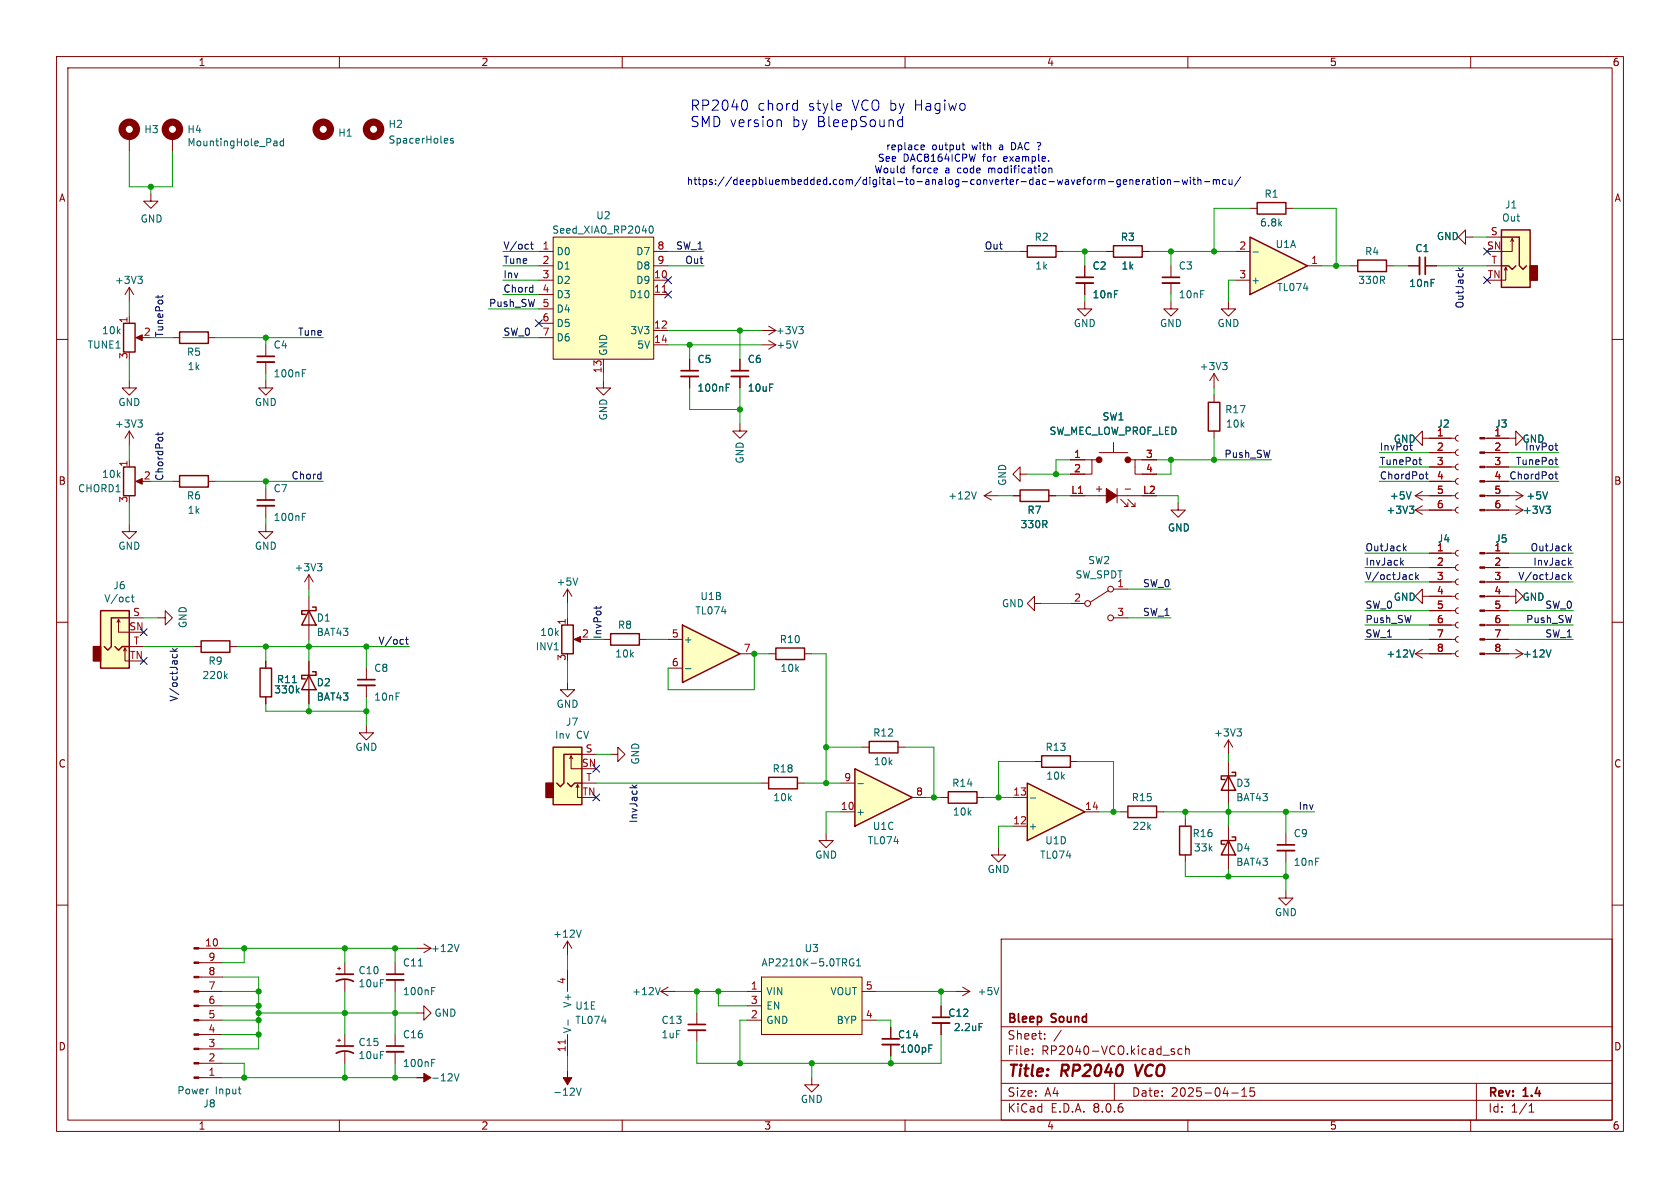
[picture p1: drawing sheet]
<svg xmlns="http://www.w3.org/2000/svg" width="297mm" height="210mm" viewBox="0 0 297 210" stroke-linecap="round" stroke-linejoin="round" font-family="sans-serif">
<g fill="none" stroke="#840000" stroke-width=".18">
<path d="M10 10h277v190h-277zM12 12h273v186h-273zM60 10v2M110 10v2M160 10v2M210 10v2M260 10v2M22.9 24.1v2.6M26.7 34.3v1.3h1.2l-1.2 1.2-1.3-1.2h1.3M10 60h2M238.8 47h1.2M245.1 47h1.3"/>
<path d="M285 60h2M252.7 77.5h4.6M257.8 79.5l-.3 .2-.2 .3 .2 .4 .3 .1M257.8 77l-.3 .1-.2 .4 .2 .3 .3 .2M262.5 77.5h4.2M174 87.6h2.5M174 87.6l1.3 .8M175.3 86.9l-1.3 .7M179.1 87.6h1.2M180.3 83.8v-1.2l-1.2 1.2 1.2 1.3v-1.3h1.3M185.4 87.6h1.3M252.7 90.2h4.6"/>
<path d="M252.7 87.6h4.6M252.7 85.1h4.6M252.7 82.6h4.6M252.7 80h4.6M257.8 89.7l-.3 .1-.2 .4 .2 .3 .3 .2M257.8 87.1l-.3 .2-.2 .3 .2 .4 .3 .1M257.8 84.6l-.3 .1-.2 .4 .2 .3 .3 .2M257.8 82l-.3 .2-.2 .4 .2 .3 .3 .2M262.5 90.2h4.2M262.5 87.6h4.2M262.5 85.1h4.2M262.5 82.6h4.2"/>
<path d="M262.5 80h4.2M10 110h2M64.8 118.1v2M266.7 105.4h1.3v1.3l1.2-1.3-1.2-1.3v1.3M285 110h2M64.8 121.2v2M10 160h2M285 160h2M100.3 166.4v2.5M100.3 171.5v3.8M100.3 166.4l-.7 1.2M100.3 166.4l.8 1.2"/>
<path d="M116.8 175.3l1.3 .7M116.8 175.3h2.6M118.1 174.5l-1.3 .8M123.2 179.1v2M177 166h108v32h-108zM60 198v2M100.3 182.9v3.8M110 198v2M123.2 182.1v2.1M160 198v2M177 194.5h108M177 191.5h108"/>
<path d="M177 187.5h108M177 181.5h108M182.5 186.3v.1M182.5 185.5v.1M184.7 183.6v.1M184.7 182.8v.1M187.6 182.1l-1.3 2M197 191.5v3M207.2 185.9l.4 .1 .1 .2-.2 .2h-.3M207.2 185.4l.4 .1M209 185.5l-.5-.1-.3 .3v.4l.2 .2h.6M209.6 185.5l.2-.1 .4 .1v.9"/>
<path d="M209.6 184.9v1.5M210 198v2M217.7 193.2h1.2M219.5 193.8h.9M219.5 192.7l.5-.4v1.5M221.7 192.3h-.7v.7l.2-.1h.5l.1 .3-.1 .5-.2 .1-.5-.1M260 198v2M261 191.5v6.5M270.3 196.6h.9M270.3 195.5l.4-.4v1.5"/>
</g>
<path d="M200.7 188.2l.4 2" fill="none" stroke="#840000" stroke-width=".4"/>
<g fill="#840000" stroke="#840000" stroke-width=".18">
<path d="M100.3 189.2v1.3h.8l-.8 1.3-.7-1.3h.7z"/>
<path d="M261.6 90h.9v.3h-.9z"/>
<path d="M261.6 87.5h.9v.3h-.9z"/>
<path d="M261.6 85h.9v.2h-.9z"/>
<path d="M261.6 82.4h.9v.3h-.9z"/>
<path d="M261.6 79.9h.9v.2h-.9z"/>
<path d="M261.6 77.3h.9v.3h-.9z"/>
</g>
<path d="M172.6 86.9l-.4 1.3M102.7 164.4l-.4 1.3M116.7 174.6l-.4 1.2M100.4 180.3v1M101.9 192.3l.4 1.3 .4-1.3" fill="none" stroke="#006464" stroke-width=".18"/>
<path d="M240 46h5.1v2h-5.1zM180.3 86.6h5.1v2h-5.1z" fill="none" stroke="#840000" stroke-width=".25"/>
<circle cx="22.9" cy="22.9" r="1.27" fill="none" stroke="#840000" stroke-width="1.3"/>
<path d="M63.2 121.2h3.1M121.7 182.1h3" fill="none" stroke="#840000" stroke-width=".33"/>
<path d="M63.2 120.1h3.1M121.7 181.1h3" fill="none" stroke="#840000" stroke-width=".3"/>
<path d="M99.9 183.8v.7" fill="none" stroke="#a90000" stroke-width=".18"/>
<path d="M120.6 110.5l10.2 5.1-10.2 5.1z" fill="#ffffc2"/>
<path d="M120.6 110.5l10.2 5.1-10.2 5.1z" fill="none" stroke="#840000" stroke-width=".25"/>
<path d="M47 61v2M47 64v2M118.1 113h2.5M118.1 118.1h2.5M130.8 115.6h2.5M107.9 133.4h1.3v-1.3l1.3 1.3-1.3 1.2v-1.2" fill="none" stroke="#840000" stroke-width=".18"/>
<path d="M53.5 66h.4M53.5 65.3h.6M121.2 118.2h.9" fill="none" stroke="#006464" stroke-width=".18"/>
<path d="M45.5 64h3" fill="none" stroke="#840000" stroke-width=".33"/>
<path d="M45.5 63h3" fill="none" stroke="#840000" stroke-width=".3"/>
<path d="M97.8 132.1h5.1v10.1h-5.1z" fill="#ffffc2"/>
<path d="M96.5 138.4h1.3v2.6h-1.3z" fill="#840000" stroke="#840000" stroke-width=".25"/>
<path d="M222.2 35.8h5.1v2h-5.1zM97.8 132.1h5.1v10.1h-5.1zM100.3 138.4l.7 .7 .6-.7h1.3M102.9 133.4h-3.2v5l-.6 .7-.7-.7" fill="none" stroke="#840000" stroke-width=".25"/>
<path d="M221 36.8h1.2M227.3 36.8h1.3M47 67.3v1.3h1.3l-1.3 1.3-1.3-1.3h1.3M208.3 88.9v1.3h1.2l-1.2 1.2-1.3-1.2h1.3M100.7 134.1l.3-.5v2.3h1.9M101 133.6l.2 .5M101.9 139.2l.2-.5v2.3h.8M102.1 138.7l.3 .5M102.9 133.4h2.5M102.9 138.4h2.5" fill="none" stroke="#840000" stroke-width=".18"/>
<path d="M134.6 172.7h17.8v10.2h-17.8z" fill="#ffffc2"/>
<path d="M132.1 175.3h2.5M132.1 177.8h2.5M134.6 172.7h17.8v10.2h-17.8zM152.4 175.3h2.5M132.1 180.3h2.5M152.4 180.3h2.5" fill="none" stroke="#840000" stroke-width=".18"/>
<path d="M150.9 169.6a.59 .59 0 0 0-.7 .5 .59 .59 0 0 0 .7 .6v-.5h-.2M151.4 170.8h.8M151.4 169.9l.4-.4v1.3" fill="none" stroke="#006464" stroke-width=".18"/>
<path d="M221 41.9l10.1 5.1-10.1 5.1z" fill="#ffffc2"/>
<path d="M31.7 58.7h5.1v2h-5.1zM221 41.9l10.1 5.1-10.1 5.1zM213.6 71.1h2v5.1h-2zM35.6 113.3h5v2h-5zM167.6 140h5.1v2h-5.1z" fill="none" stroke="#840000" stroke-width=".25"/>
<g fill="none" stroke="#840000" stroke-width=".18">
<path d="M30.5 24.1v2.6M30.5 59.7h1.2M36.8 59.7h1.3M218.4 44.5h2.6M218.4 49.5h2.6M231.1 47h2.6M196.8 78.2v1.8M214.6 69.9v1.2M214.6 76.2v1.3M251.5 77.5v-1.3l-1.3 1.3 1.3 1.2v-1.2h1.2M266.7 77.5h1.3v1.2l1.2-1.2-1.2-1.3v1.3M189.2 81.3h3.8v2.5h-3.8"/>
<path d="M189.2 87.6h12.7M193 81.3h1.3M194.3 80h5.1M197.5 86.4v2.5M198.1 88.3l1.3 1.2M198.9 86.5h1M199.4 88.9v.6h-.6M199.4 88.3l1.3 1.2M199.4 81.3h1.3M200.7 88.9v.6h-.7M204.5 81.3h-3.8v2.5h3.8M250.2 87.6h2.5"/>
<path d="M250.2 90.2h2.5M250.2 87.6l1.3 .8M250.2 90.2l1.3 .7M251.5 86.9l-1.3 .7M251.5 89.4l-1.3 .8M252.7 97.8h4.6M257.8 99.8l-.3 .2-.2 .3 .2 .4 .3 .1M257.8 97.3l-.3 .1-.2 .4 .2 .3 .3 .2M262.5 97.8h4.2M266.7 87.6h2.5M266.7 90.2h2.5M268 89.4l1.2 .8"/>
<path d="M268 86.9l1.2 .7M269.2 90.2l-1.2 .7M269.2 87.6l-1.2 .8M34.3 114.3h1.3M40.6 114.3h1.3M251.5 105.4v-1.3l-1.3 1.3 1.3 1.3v-1.3h5.8M252.7 115.6h4.6M252.7 113h4.6M252.7 110.5h4.6M252.7 108h4.6M252.7 102.9h4.6M252.7 100.3h4.6"/>
<path d="M257.8 115.1l-.3 .1-.2 .4 .2 .3 .3 .2M257.8 112.5l-.3 .2-.2 .3 .2 .4 .3 .1M257.8 110l-.3 .1-.2 .4 .2 .3 .3 .2M257.8 107.4l-.3 .2-.2 .4 .2 .3 .3 .2M257.8 104.9l-.3 .2-.2 .3 .2 .4 .3 .1M257.8 102.4l-.3 .1-.2 .4 .2 .3 .3 .2M262.5 115.6h4.2M262.5 113h4.2M262.5 110.5h4.2M262.5 108h4.2M262.5 105.4h4.2M262.5 102.9h4.2"/>
<path d="M262.5 100.3h4.2M64.8 128.3v1.2h1.2l-1.2 1.3-1.3-1.3h1.3M166.4 141h1.2M172.7 141h1.3M35.2 167.6h4.2M35.2 170.2h4.2M35.2 172.7h4.2M35.2 175.3h4.2M35.2 177.8h4.2M59.7 171.2h.5M59.9 170.9v.6M61 170.2v2"/>
<path d="M61 173.2v2.1M69.8 170.2v2M69.8 173.2v2.1M73.7 179.1h1.2v-1.3l1.3 1.3-1.3 1.2v-1.2M73.7 167.6h2.5M74.9 166.9l1.3 .7M76.2 167.6l-1.3 .8M35.2 180.3h4.2M35.2 182.9h4.2M35.2 185.4h4.2M35.2 188h4.2M35.2 190.5h4.2"/>
<path d="M59.7 183.9h.5M59.9 183.6v.6M61 182.9v2M61 185.9v2.1M69.8 182.9v2M69.8 185.9v2.1"/>
</g>
<g fill="none" stroke="#006464" stroke-width=".18">
<path d="M48.6 24.9l.3 .1 .1 .8M49 25.7l-.4 .1M49 25.2l-.4 .1M50.1 25l-.3-.1-.3 .3 .1 .5h.5M50.1 24.5v1.3M80.1 24.5h-.3l-.2 .1 .1 .2 .4 .1v.3h-.5M221.5 44.5h1M249.2 89.5h.7l-.4 .5M249.5 86.9l-.5 1.3M249.7 90l.2 .2v.3l-.2 .2M273.3 89.5h.8l-.4 .5M273.6 86.9l-.4 1.3"/>
<path d="M273.8 90l.3 .2v.3l-.3 .2M39.8 119.5l.4 .5M40.2 119.1l-.5 .5M74 170.8h.7M76.3 175.2h.4M76.3 174.6h.6M81.2 166.9l-.5 1.3M42.1 192.5h.5M42.5 193.4h.1M76.3 187.9h.4M76.3 187.3h.6M80.3 189.8l.4 1.3 .5-1.3"/>
</g>
<g fill="none" stroke="#840000" stroke-width="1.3">
<circle cx="30.5" cy="22.9" r="1.27"/>
<circle cx="57.1" cy="22.9" r="1.27"/>
<circle cx="66" cy="22.9" r="1.27"/>
</g>
<g fill="#840000" stroke="#840000" stroke-width=".18">
<path d="M195.6 86.4l1.9 1.2-1.9 1.3z"/>
<path d="M34.3 167.5h.9v.3h-.9z"/>
<path d="M34.3 170.1h.9v.2h-.9z"/>
<path d="M34.3 172.6h.9v.2h-.9z"/>
<path d="M34.3 175.1h.9v.3h-.9z"/>
<path d="M34.3 177.7h.9v.2h-.9z"/>
<path d="M34.3 180.2h.9v.3h-.9z"/>
<path d="M34.3 182.8h.9v.2h-.9z"/>
<path d="M34.3 185.3h.9v.2h-.9z"/>
<path d="M34.3 187.8h.9v.3h-.9z"/>
<path d="M34.3 190.4h.9v.2h-.9z"/>
<path d="M261.6 115.4h.9v.3h-.9z"/>
<path d="M261.6 112.9h.9v.3h-.9z"/>
<path d="M261.6 110.4h.9v.2h-.9z"/>
<path d="M261.6 107.8h.9v.3h-.9z"/>
<path d="M261.6 105.3h.9v.2h-.9z"/>
<path d="M261.6 102.7h.9v.3h-.9z"/>
<path d="M261.6 100.2h.9v.3h-.9z"/>
<path d="M261.6 97.7h.9v.2h-.9z"/>
<path d="M73.7 190.5h1.2v-.8l1.3 .8-1.3 .8v-.8z"/>
<circle cx="194.3" cy="81.3" r=".51"/>
<circle cx="199.4" cy="81.3" r=".51"/>
</g>
<path d="M59.4 173.5a3.2 3.2 0 0 1 3.1 0M59.4 172.2h3.1M68.3 172.2h3.1M59.4 186.2a3.2 3.2 0 0 1 3.1 0M59.4 184.9h3.1M68.3 184.9h3.1" fill="none" stroke="#840000" stroke-width=".3"/>
<path d="M68.3 173.2h3.1M68.3 185.9h3.1" fill="none" stroke="#840000" stroke-width=".33"/>
<path d="M265.4 40.6h5.1v10.2h-5.1z" fill="#ffffc2"/>
<path d="M270.5 47h1.3v2.5h-1.3z" fill="#840000" stroke="#840000" stroke-width=".25"/>
<path d="M21.8 57.2h2.1v5h-2.1zM265.4 40.6h5.1v10.2h-5.1zM265.4 47h1.3l.6 .6 .7-.6M265.4 41.9h3.2v5.1l.6 .6 .7-.6M99.3 110.5h2v5.1h-2zM107.9 112h5.1v2h-5.1zM137.2 114.6h5v2h-5zM199.4 142.5h5.1v2h-5.1z" fill="none" stroke="#840000" stroke-width=".25"/>
<g fill="none" stroke="#840000" stroke-width=".18">
<path d="M22.9 50.8v2.5M22.9 55.9v1.3M22.9 50.8l-.8 1.3M22.9 50.8l.7 1.3M24.4 59.7h1M191.8 47v2M191.8 50v2.1M248.9 47h2.1M252 47h2M259.1 41.9v1.3l-1.3-1.3 1.3-1.3v1.3h1.2M262.9 41.9h2.5M262.9 47h2.5"/>
<path d="M266.2 47.2l-.3 .6M266.4 47.8l-.2-.6v2.3h-.8M267.3 42.2l-.2 .5M267.6 42.7l-.3-.5v2.3h-1.9M22.9 67.3v1.3h1.2l-1.2 1.3-1.3-1.3h1.3M27.9 109.2h1.3v-1.2l1.3 1.2-1.3 1.3v-1.3M100.3 104.1l-.7 1.3M100.3 104.1v2.6M100.3 109.2v1.3M100.3 104.1l.8 1.3M101.9 113h1M106.7 113h1.2"/>
<path d="M113 113h1.3M135.9 115.6h1.3M142.2 115.6h1.3M100.3 120.7v1.2h1.3l-1.3 1.3-1.2-1.3h1.2M198.1 143.5h1.3M204.5 143.5h1.2M227.3 157.5v1.3h1.3l-1.3 1.2-1.2-1.2h1.2"/>
</g>
<path d="M190.2 50h3.1M251 45.5v3" fill="none" stroke="#840000" stroke-width=".33"/>
<path d="M190.2 49h3.1M252 45.5v3" fill="none" stroke="#840000" stroke-width=".3"/>
<path d="M24.4 48.8h.8l-.5 .5M24.9 49.3l.3 .3v.3l-.3 .2M102.1 102.2l-.4 1.2" fill="none" stroke="#006464" stroke-width=".18"/>
<g fill="#840000" stroke="#840000" stroke-width=".18">
<path d="M101.5 113l1.1-.5v1z"/>
<path d="M24 59.7l1.1-.5v1z"/>
</g>
<path d="M17.8 108h5.1v10.1h-5.1z" fill="#ffffc2"/>
<path d="M16.5 114.3h1.3v2.5h-1.3z" fill="#840000" stroke="#840000" stroke-width=".25"/>
<path d="M181.6 43.4h5.1v2.1h-5.1zM196.8 43.4h5.1v2.1h-5.1zM17.8 108h5.1v10.1h-5.1zM20.3 114.3l.7 .6 .6-.6h1.3M22.9 109.2h-3.2v5.1l-.7 .6-.6-.6M46 118.1h2v5.1h-2zM217.2 148.6l1.2 2.5h-2.5zM217.8 148h.6v.6h-2.5v.6h.6" fill="none" stroke="#840000" stroke-width=".25"/>
<g fill="none" stroke="#840000" stroke-width=".18">
<path d="M180.3 44.5h1.3M186.7 44.5h1.3M191.8 53.3v1.3h1.2l-1.2 1.3-1.3-1.3h1.3M195.6 44.5h1.2M201.9 44.5h1.3M106.7 67.3v1.3h1.2l-1.2 1.3-1.3-1.3h1.3M20.7 110l.3-.5v2.3h1.9M21 109.5l.2 .5M21.8 115.1l.3-.5v2.2h.8M22.1 114.6l.3 .5M22.9 109.2h2.5M22.9 114.3h2.5"/>
<path d="M47 116.8v1.3M47 123.2v1.3M217.2 146.1v7.6M166.4 177.8v2M168.9 175.3h2.5M170.2 174.5l1.2 .8M171.4 175.3l-1.2 .7M157.5 181.6v2M157.5 184.7v2M166.4 180.8v2.1"/>
</g>
<path d="M23.2 105.5h.5M23.4 105.1v1.1l.3 .2M51.7 120.7h.7M52.5 122l.4 .5M52.9 121.7l-.5 .4M176.6 174.6l-.4 1.2M164.2 185.3h.4M164.2 184.7h.6M173.1 180.9h.6" fill="none" stroke="#006464" stroke-width=".18"/>
<path d="M156 184.7h3M164.8 180.8h3.1" fill="none" stroke="#840000" stroke-width=".33"/>
<path d="M164.8 179.8h3.1M156 183.6h3" fill="none" stroke="#840000" stroke-width=".3"/>
<path d="M151.1 135.9l10.2 5.1-10.2 5.1z" fill="#ffffc2"/>
<path d="M31.7 84.1h5.1v2h-5.1zM135.9 137.4h5.1v2h-5.1zM151.1 135.9l10.2 5.1-10.2 5.1zM153.7 131.1h5v2h-5zM217.2 137.2l1.2 2.5h-2.5zM217.8 136.5h.6v.7h-2.5v.6h.6" fill="none" stroke="#840000" stroke-width=".25"/>
<g fill="none" stroke="#840000" stroke-width=".18">
<path d="M134.6 58.4h2.6M135.9 57.7l1.3 .7M137.2 58.4l-1.3 .8M207 53.3v1.3h1.3l-1.3 1.3-1.3-1.3h1.3M207 47v2M207 50v2.1M217.2 53.3v1.3h1.2l-1.2 1.3-1.3-1.3h1.3M121.9 63.5v2M121.9 66.5v2.1M130.8 74.9v1.3h1.3l-1.3 1.3-1.3-1.3h1.3M130.8 63.5v2M130.8 66.5v2.1"/>
<path d="M134.6 61h2.6M135.9 60.2l1.3 .8M137.2 61l-1.3 .7M214.6 66l-.7 1.3M214.6 66v2.6M214.6 66l.8 1.3M30.5 85.1h1.2M36.8 85.1h1.3M182.9 106.7v-1.3l-1.3 1.3 1.3 1.3v-1.3h1.2M189.2 106.7h2.6M196 104.4l-3.2 2M196.8 104.1h2.6"/>
<path d="M196.8 109.2h2.6M250.2 115.6h2.5M250.2 115.6l1.3 .7M251.5 114.8l-1.3 .8M134.6 138.4h1.3M141 138.4h1.2M148.6 138.4h2.5M152.4 132.1h1.3M158.7 132.1h1.3M217.2 130.8l-.8 1.3M217.2 130.8v2.6M217.2 134.6v7.6"/>
<path d="M217.2 130.8l.7 1.3M148.6 143.5h2.5M161.3 141h2.5M227.3 147.3v2.1M227.3 150.4v2M143.5 190.5v1.3h1.3l-1.3 1.2-1.3-1.2h1.3"/>
<circle cx="192.3" cy="106.7" r=".51"/>
<circle cx="196.3" cy="104.1" r=".51"/>
<circle cx="196.3" cy="109.2" r=".51"/>
</g>
<path d="M141.2 57.7h.8l-.4 .5M141.8 58.2l.2 .3v.3l-.2 .2M128.4 68.5h.4M128.4 67.9h.6M141 60.3l-.4 1.2M216.1 64.1h.8l-.4 .5M216.7 64.6l.2 .2v.3l-.2 .2M250.1 114.9l-.5 1.2M151.7 138.5h.9M218.7 128.8h.8l-.5 .5M219.2 129.3l.3 .3v.3l-.3 .2" fill="none" stroke="#006464" stroke-width=".18"/>
<path d="M205.5 50h3M120.4 66.5h3M129.3 66.5h3M225.8 150.4h3.1" fill="none" stroke="#840000" stroke-width=".33"/>
<path d="M205.5 49h3M120.4 65.5h3M129.3 65.5h3M225.8 149.4h3.1" fill="none" stroke="#840000" stroke-width=".3"/>
<path d="M97.8 41.9h17.8v21.6h-17.8z" fill="#ffffc2"/>
<g fill="none" stroke="#840000" stroke-width=".18">
<path d="M95.2 44.5h2.6M95.2 49.5h2.6M95.2 52.1h2.6M95.2 47h2.6M95.2 54.6h2.6M95.2 57.2h2.6M95.2 59.7h2.6M97.8 41.9h17.8v21.6h-17.8zM115.6 44.5h2.5M115.6 49.5h2.5M115.6 52.1h2.5M115.6 58.4h2.5"/>
<path d="M115.6 47h2.5M106.7 63.5v2.5M115.6 61h2.5M54.6 105.4v7.6M54.6 116.8v7.7M182.9 134.6h1.2M189.2 134.6h1.3M176.5 149.9v1.2h1.3l-1.3 1.3-1.2-1.3h1.2"/>
</g>
<path d="M117.1 51.7h.7" fill="none" stroke="#a90000" stroke-width=".18"/>
<path d="M114.8 40.4l.1-.3 .2-.2a.68 .68 0 0 1 .4 .7 .68 .68 0 0 1-.4 .6l-.2-.1-.1-.4" fill="none" stroke="#006464" stroke-width=".18"/>
<path d="M54.6 108l1.3 2.5h-2.6zM54.6 119.4l1.3 2.5h-2.6zM55.2 107.3h.7v.7h-2.6v.6h.7M55.2 118.7h.7v.7h-2.6v.6h.7M184.1 133.6h5.1v2h-5.1z" fill="none" stroke="#840000" stroke-width=".25"/>
<path d="M181.6 138.4l10.2 5.1-10.2 5.1z" fill="#ffffc2"/>
<path d="M21.8 82.6h2.1v5h-2.1zM181.6 138.4l10.2 5.1-10.2 5.1zM208.5 146.1h2.1v5h-2.1z" fill="none" stroke="#840000" stroke-width=".25"/>
<g fill="none" stroke="#840000" stroke-width=".18">
<path d="M191.8 47v2M191.8 50v2.1M195.6 44.5h1.2M201.9 44.5h1.3M248.9 47h2.1M252 47h2M22.9 76.2l-.8 1.3M22.9 76.2v2.5M22.9 76.2l.7 1.3M121.9 63.5v2M121.9 66.5v2.1M130.8 63.5v2"/>
<path d="M130.8 66.5v2.1M252.7 77.5h3.8M262.9 77.5h3.8M22.9 92.7v1.3h1.2l-1.2 1.3-1.3-1.3h1.3M22.9 81.3v1.3M24.4 85.1h1M47 92.7v1.3h1.3l-1.3 1.3-1.3-1.3h1.3M47 86.4v2M47 89.4v2M179.1 87.6h1.2M185.4 87.6h1.3M189.2 81.3h2.6"/>
<path d="M189.2 83.8h2.6M189.2 87.6h2.6M201.9 81.3h2.6M201.9 83.8h2.6M252.7 85.1h3.8M252.7 87.6h3.8M252.7 97.8h3.8M252.7 80h3.8M252.7 82.6h3.8M252.7 90.2h3.8M262.9 85.1h3.8M262.9 87.6h3.8"/>
<path d="M262.9 97.8h3.8M262.9 80h3.8M262.9 82.6h3.8M262.9 90.2h3.8M47 116.8v1.3M54.6 101.6l-.8 1.3M54.6 101.6v2.5M54.6 116.8v2.6M54.6 101.6l.8 1.3M252.7 115.6h3.8M252.7 100.3h3.8M252.7 102.9h3.8"/>
<path d="M252.7 105.4h3.8M252.7 108h3.8M252.7 110.5h3.8M252.7 113h3.8M262.9 115.6h6.3M262.9 100.3h3.8M262.9 102.9h3.8M262.9 105.4h3.8M262.9 108h3.8M262.9 110.5h3.8M262.9 113h3.8M268 114.8l1.2 .8"/>
<path d="M269.2 115.6l-1.2 .7M47 123.2v1.3M54.6 121.9v2.6M146 147.3v1.3h1.3l-1.3 1.3-1.2-1.3h1.2M179.1 146.1h2.5M179.1 141h2.5M191.8 143.5h2.5M209.5 144.8v1.3M209.5 151.1v1.3M166.4 177.8v2M157.5 181.6v2M157.5 184.7v2"/>
<path d="M166.4 180.8v2.1"/>
</g>
<g fill="none" stroke="#006464" stroke-width=".18">
<path d="M24.4 74.2h.8l-.5 .5M24.9 74.7l.3 .3v.3l-.3 .2M128.4 68.5h.4M128.4 67.9h.6M53.5 91.4h.4M53.5 90.7h.6M56.1 99.6h.8l-.4 .5M249.2 89.5h.7l-.4 .5M249.5 86.9l-.5 1.3M249.7 90l.2 .2v.3l-.2 .2M273.3 89.5h.8l-.4 .5M273.6 86.9l-.4 1.3"/>
<path d="M273.8 90l.3 .2v.3l-.3 .2M56.7 100.1l.2 .3v.3l-.2 .2M250.1 114.9l-.5 1.2M274.2 114.9l-.4 1.2M51.7 120.7h.7M52.5 122l.4 .5M52.9 121.7l-.5 .4M182.1 141.1h1M164.2 185.3h.4M164.2 184.7h.6M173.1 180.9h.6"/>
</g>
<path d="M45.5 89.4h3" fill="none" stroke="#840000" stroke-width=".33"/>
<path d="M45.5 88.4h3" fill="none" stroke="#840000" stroke-width=".3"/>
<path d="M24 85.1l1.1-.5v1z" fill="#840000" stroke="#840000" stroke-width=".18"/>
<g fill="none" stroke="#0f0f0f" stroke-width=".18">
<path d="M27.9 52.2v.5M28.8 52.2l-.1 .3M93.8 43.2h.5M94 42.8v1l.3 .2M257.8 47.3l.5 .5M258.7 47.3l-.5 .4M27.9 76.5v.4M28.8 76.5l-.2 .3h-1.1M249.4 79.4l.3 .2M274.9 78.7h.5M275.1 79.4l.3 .2M247.8 99.4l.3 .5"/>
<path d="M248.1 99.1l-.5 .4M248.2 96.9l.4 .5M248.6 96.5l-.5 .5M250.8 81.3h.5M251.1 82.1h.2M252 83.8h.5M252.2 83.4v1.1l.3 .2M274.9 81.3h.5M274.9 83.8h.5M275.1 83.4v1.1l.3 .2M275.1 82.1h.3M277.4 99.4l.4 .5"/>
<path d="M277.4 96.9l.4 .5M277.8 99.1l-.5 .4M277.8 96.5l-.5 .5M30.1 115.1h1.2M30.5 114.6l.5 .5M30.5 115.7v.3M31.3 115.7v.3M31.3 114.6l-.5 .4M71.7 113h.5M71.9 112.6v1.1l.3 .2M105.4 107.2v.5M106.3 107.2l-.2 .3"/>
<path d="M249.4 101.6l.3 .1M249.7 102.4h-.3M250.3 101.2v1.2M250.4 102l.4 .4M250.8 101.6l-.5 .5M276.4 101.6l.4 .1M276.8 102.4h-.4M277.3 101.2v1.2M277.4 102l.4 .4M277.8 101.6l-.5 .5M111.8 138.8l.4 .5M112.6 138.8l-.5 .3"/>
</g>
<g fill="none" stroke="#0000c2" stroke-width=".18">
<path d="M131.7 17.7a1.13 1.13 0 0 1 0 1.8M140.8 18.3l.2 .1M141 17.7v1.8M141 19.4l-.2 .1M137.6 21.2h.3l.2 .2v1M158.9 21.3h.7M158.9 22.3h.7M159.6 20.6v1.8M162.9 26.4h.5M162.9 25.7l.3-.1 .2 .3-.6 .1M165.7 29.8v.2l-.6 .1M170.1 25.6h.5"/>
<path d="M170.3 25.2v1.1l.3 .2M185.4 28.4v.1M185.4 29.7v.9M185.4 29.8l.2-.1 .3 .1 .1 .8M195.9 32.1h1M198 31.8v1l-.2 .2h-.3M198 31.8h-.3l-.3 .2 .2 .5h.4M198.6 32.2l.6-.1-.1-.3h-.3l-.2 .1v.6h.5M199.7 31.9l.2-.1h.3l.1 .8M199.7 31.8v.8M200.8 32.2l.6-.1v-.3h-.4l-.2 .1 .1 .6h.5M202 31.8v.8"/>
<path d="M202.3 31.8l-.3 .2M202.8 31.8h.4l.1 .8M203.3 32.1h-.4l-.2 .2 .2 .3 .4-.1M203.7 31.8h.5M203.9 31.3v1.1l.3 .2M204.6 31.3v.2M204.6 31.8v.8M205.3 31.8h.3l.2 .2v.4l-.2 .2-.3-.1-.1-.1zM206.4 31.9l.2-.1h.3v.8M206.4 31.8v.8M207.5 32.1h1M209 31.8l.2 .8 .3-.6 .2 .6 .3-.8"/>
<path d="M210.4 31.3v.2M210.4 31.8v.8M210.9 31.8h.4M211 31.3v1.1l.3 .2M211.8 31.9l.2-.1h.3v.8M211.8 31.3v1.3M212.9 32.1h1M214.5 31.9l.4-.1 .1 .1M214.5 31.8v.8M215 31.9l.2-.1h.3l.1 .8M215 31.9v.7M216.7 31.8h-.3l-.3 .2 .1 .5h.5"/>
<path d="M217.3 31.8v.7l.3 .1 .2-.1M217.8 31.8v.8M219.3 31.3l-1.1 1.6"/>
</g>
<g fill="none" stroke="#009600" stroke-width=".18">
<path d="M22.9 26.7v6.3h7.6v-6.3M26.7 33v1.3M221 36.8h-6.4v7.7M228.6 36.8h7.6v10.2M22.9 53.3v2.6M26.7 59.7h3.8M38.1 59.7h19M47 59.7v1.3M86.4 54.6h8.8M88.9 47h6.3M88.9 44.5h6.3M88.9 49.5h6.3"/>
<path d="M88.9 52.1h6.3M88.9 59.7h6.3M118.1 47h6.4M118.1 44.5h6.4M118.1 58.4h16.5M130.8 58.4v5.1M174 44.5h6.3M188 44.5h7.6M191.8 44.5v2.5M191.8 52.1v1.2M203.2 44.5h15.2M207 44.5v2.5"/>
<path d="M207 52.1v1.2M218.4 49.5h-1.2v3.8M233.7 47h5.1M246.4 47h2.5M254 47h8.9M260.3 41.9h2.6M22.9 63.5v3.8M22.9 78.7v2.6M47 66v1.3M106.7 66v1.3M118.1 61h16.5M121.9 61v2.5"/>
<path d="M121.9 68.6v3.8h8.9M130.8 68.6v6.3M214.6 68.6v1.3M214.6 77.5v3.8M22.9 88.9v3.8M26.7 85.1h3.8M38.1 85.1h19M47 85.1v1.3M47 91.4v1.3M176.5 87.6h2.6M181.6 83.8h7.6M186.7 87.6h2.5"/>
<path d="M189.2 81.3h-2.5v2.5M204.5 87.6h3.8v1.3M204.5 81.3h20.3M207 81.3v2.5h-2.5M241.3 97.8h11.4M243.8 82.6h8.9M243.8 80h8.9M243.8 85.1h8.9M266.7 82.6h8.9M266.7 80h8.9M266.7 85.1h8.9M266.7 97.8h11.4"/>
<path d="M25.4 109.2h2.5M25.4 114.3h8.9M41.9 114.3h30.5M47 114.3v2.5M54.6 104.1v1.3M54.6 113v3.8M64.8 114.3v3.8M100.3 106.7v2.5M100.3 116.8v3.9M104.1 113h2.6M114.3 113h3.8M135.9 115.6h-2.6v6.3h-15.2v-3.8"/>
<path d="M143.5 115.6h2.5v22.8M184.1 106.7h5.1M199.4 104.1h7.6M199.4 109.2h7.6M241.3 110.5h11.4M241.3 113h11.4M241.3 108h11.4M241.3 102.9h11.4M241.3 100.3h11.4M266.7 110.5h11.4M266.7 113h11.4M266.7 108h11.4"/>
<path d="M266.7 102.9h11.4M266.7 100.3h11.4M47 124.5v1.2h17.8M54.6 124.5v1.2M64.8 123.2v5.1M105.4 133.4h2.5M105.4 138.4h29.2M142.2 138.4h6.4M146 132.1h6.4M160 132.1h5.1v8.9M182.9 134.6h-6.4v6.4M190.5 134.6h6.3v8.9"/>
<path d="M217.2 133.4v1.2M148.6 143.5h-2.6v3.8M163.8 141h2.6M174 141h5.1M179.1 146.1h-2.6v3.8M194.3 143.5h3.8M205.7 143.5h26.7M209.5 143.5v1.3M209.5 152.4v2.5h17.8M217.2 142.2v3.9M217.2 153.7v1.2M227.3 143.5v3.8"/>
<path d="M227.3 152.4v5.1M39.4 175.3h6.3M39.4 167.6h34.3M39.4 172.7h6.3v12.7h-6.3M39.4 177.8h6.3M43.2 167.6v2.6h-3.8M45.7 179.1h28M61 167.6v2.6M61 175.3v7.6M69.8 167.6v2.6M69.8 175.3v7.6M100.3 168.9v2.6"/>
<path d="M119.4 175.3h12.7M123.2 175.3v3.8M127 175.3v2.5h5.1M154.9 175.3h14M166.4 175.3v2.5M39.4 180.3h6.3M39.4 188h3.8v2.5M39.4 190.5h34.3M39.4 182.9h6.3M61 188v2.5M69.8 188v2.5M100.3 186.7v2.5"/>
<path d="M132.1 180.3h-1.3v7.7M143.5 188v2.5M154.9 180.3h2.6v1.3M157.5 186.7v1.3M166.4 182.9v5.1h-43.2v-3.8"/>
</g>
<g fill="none" stroke="#000084" stroke-width=".18">
<path d="M94.6 56.5l1.3 1.3M95.9 56.5l-1.3 1.3M117.5 48.9l1.2 1.2M117.5 51.5l1.2 1.2M118.7 48.9l-1.2 1.2M118.7 51.5l-1.2 1.2M262.3 48.9l1.2 1.2M262.3 43.8l1.2 1.3M263.5 48.9l-1.2 1.2M263.5 43.8l-1.2 1.3M24.8 116.2l1.2 1.2M24.8 111.2l1.2 1.2"/>
<path d="M26 116.2l-1.2 1.2M26 111.2l-1.2 1.2M104.8 135.3l1.2 1.2M106 135.3l-1.2 1.2M104.8 140.4l1.2 1.2M106 140.4l-1.2 1.2"/>
</g>
<g fill="#009600" stroke="#009600" stroke-width=".18">
<circle cx="127" cy="175.3" r=".46"/>
<circle cx="123.2" cy="175.3" r=".46"/>
<circle cx="157.5" cy="188" r=".46"/>
<circle cx="143.5" cy="188" r=".46"/>
<circle cx="130.8" cy="188" r=".46"/>
<circle cx="54.6" cy="125.7" r=".46"/>
<circle cx="54.6" cy="114.3" r=".46"/>
<circle cx="47" cy="85.1" r=".46"/>
<circle cx="47" cy="114.3" r=".46"/>
<circle cx="166.4" cy="175.3" r=".46"/>
<circle cx="64.8" cy="114.3" r=".46"/>
<circle cx="133.3" cy="115.6" r=".46"/>
<circle cx="61" cy="190.5" r=".46"/>
<circle cx="69.8" cy="190.5" r=".46"/>
<circle cx="45.7" cy="180.3" r=".46"/>
<circle cx="45.7" cy="182.9" r=".46"/>
<circle cx="45.7" cy="179.1" r=".46"/>
<circle cx="43.2" cy="190.5" r=".46"/>
<circle cx="69.8" cy="179.1" r=".46"/>
<circle cx="47" cy="59.7" r=".46"/>
<circle cx="26.7" cy="33" r=".46"/>
<circle cx="130.8" cy="72.4" r=".46"/>
<circle cx="121.9" cy="61" r=".46"/>
<circle cx="130.8" cy="58.4" r=".46"/>
<circle cx="45.7" cy="177.8" r=".46"/>
<circle cx="45.7" cy="175.3" r=".46"/>
<circle cx="61" cy="179.1" r=".46"/>
<circle cx="43.2" cy="167.6" r=".46"/>
<circle cx="64.8" cy="125.7" r=".46"/>
<circle cx="69.8" cy="167.6" r=".46"/>
<circle cx="61" cy="167.6" r=".46"/>
<circle cx="217.2" cy="154.9" r=".46"/>
<circle cx="196.8" cy="143.5" r=".46"/>
<circle cx="227.3" cy="154.9" r=".46"/>
<circle cx="227.3" cy="143.5" r=".46"/>
<circle cx="217.2" cy="143.5" r=".46"/>
<circle cx="209.5" cy="143.5" r=".46"/>
<circle cx="207" cy="81.3" r=".46"/>
<circle cx="186.7" cy="83.8" r=".46"/>
<circle cx="214.6" cy="81.3" r=".46"/>
<circle cx="236.2" cy="47" r=".46"/>
<circle cx="165.1" cy="141" r=".46"/>
<circle cx="146" cy="138.4" r=".46"/>
<circle cx="176.5" cy="141" r=".46"/>
<circle cx="146" cy="132.1" r=".46"/>
<circle cx="191.8" cy="44.5" r=".46"/>
<circle cx="214.6" cy="44.5" r=".46"/>
<circle cx="207" cy="44.5" r=".46"/>
</g>
<g font-size="2.8" fill="#840000">
<text x="178" y="190.9">Title:</text>
<text x="187.7" y="190.9">RP2040</text>
<text x="201.6" y="190.9">VCO</text>
</g>
<g font-size="2.5" fill="#0000c2">
<text x="121.9" y="19.7">RP2040</text>
<text x="121.9" y="22.6">SMD version</text>
<text x="133.8" y="19.7">chord</text>
<text x="140" y="22.6">by</text>
<text x="142.9" y="19.7">style</text>
<text x="144.5" y="22.6">BleepSound</text>
<text x="150.7" y="19.7">VCO by</text>
<text x="161.8" y="19.7">Hagiwo</text>
</g>
<g font-size="2.1" fill="#840000">
<text x="178" y="184">Sheet:</text>
<text x="178" y="181.2">Bleep</text>
<text x="186" y="181.2">Sound</text>
<text x="178" y="186.7">File:</text>
<text x="184.1" y="186.7">RP2040-VCO.kicad_sch</text>
<text x="178" y="196.9">KiCad</text>
<text x="178" y="194.1">Size:</text>
<text x="184.7" y="194.1">A4</text>
<text x="185.7" y="196.9">E.D.A.</text>
<text x="193.3" y="196.9">8.0.6</text>
<text x="200" y="194.1">Date:</text>
<text x="207" y="194.1">2025-04-15</text>
<text x="263" y="194.3">Rev:</text>
<text x="263" y="196.9">Id:</text>
<text x="267.1" y="196.9">1/1</text>
<text x="269.4" y="194.3">1.4</text>
</g>
<g font-size="1.8" fill="#840000">
<text x="35" y="11.9">1</text>
<text x="85" y="11.9">2</text>
<text x="135" y="11.9">3</text>
<text x="185" y="11.9">4</text>
<text x="235" y="11.9">5</text>
<text x="285" y="11.9">6</text>
<text x="10.3" y="35.9">A</text>
<text x="285.3" y="35.9">A</text>
<text x="10.3" y="85.9">B</text>
<text x="193.4" y="87.2">+</text>
<text x="285.3" y="85.9">B</text>
<text x="10.3" y="135.9">C</text>
<text x="285.3" y="135.9">C</text>
<text x="10.3" y="185.9">D</text>
<text x="285.3" y="185.9">D</text>
<text x="35" y="199.9">1</text>
<text x="85" y="199.9">2</text>
<text x="135" y="199.9">3</text>
<text x="185" y="199.9">4</text>
<text x="235" y="199.9">5</text>
<text x="285" y="199.9">6</text>
</g>
<g font-size="1.8" fill="#006464">
<text x="25.4" y="23.7">H3</text>
<text x="33" y="23.7">H4</text>
<text x="68.6" y="22.8">H2</text>
<text x="33" y="26.1">MountingHole_Pad</text>
<text x="59.7" y="24.4">H1</text>
<text x="68.6" y="25.6">SpacerHoles</text>
<text x="223.4" y="35.2">R1</text>
<text x="24.8" y="39.5">GND</text>
<text x="97.5" y="41.5">Seed_XIAO_RP2040</text>
<text x="105.3" y="39">U2</text>
<text x="222.7" y="40.2">6.8k</text>
<text x="265.5" y="39.4">Out</text>
<text x="266" y="37.1">J1</text>
<text x="98.3" y="45.3">D0</text>
<text x="98.3" y="47.9">D1</text>
<text x="112.4" y="45.3">D7</text>
<text x="112.4" y="47.9">D8</text>
<text x="182.8" y="42.8">R2</text>
<text x="182.9" y="47.9">1k</text>
<text x="193" y="47.9">C2</text>
<text x="198" y="42.8">R3</text>
<text x="198.2" y="47.9">1k</text>
<text x="208.3" y="47.9">C3</text>
<text x="225.4" y="44">U1A</text>
<text x="241.2" y="45.3">R4</text>
<text x="250.1" y="44.8">C1</text>
<text x="253.9" y="42.6">GND</text>
<text x="20.2" y="50.4">+3V3</text>
<text x="98.3" y="50.4">D2</text>
<text x="98.3" y="52.9">D3</text>
<text x="111.2" y="52.9">D10</text>
<text x="112.4" y="50.4">D9</text>
<text x="193" y="52.9">10nF</text>
<text x="208.3" y="52.9">10nF</text>
<text x="221.1" y="50.4">+</text>
<text x="225.7" y="51.7">TL074</text>
<text x="240" y="50.4">330R</text>
<text x="249" y="50.9">10nF</text>
<text x="17.9" y="59.3">10k</text>
<text x="98.3" y="55.5">D4</text>
<text x="98.3" y="58">D5</text>
<text x="111.4" y="59.3">3V3</text>
<text x="137.1" y="59.3">+3V3</text>
<text x="189.7" y="58">GND</text>
<text x="205" y="58">GND</text>
<text x="215.1" y="58">GND</text>
<text x="15.4" y="61.8">TUNE1</text>
<text x="32.9" y="63.1">R5</text>
<text x="33.1" y="65.6">1k</text>
<text x="48.3" y="61.8">C4</text>
<text x="98.3" y="60.6">D6</text>
<text x="107.5" y="63" transform="rotate(-90 107.5 63)">GND</text>
<text x="112.6" y="61.8">5V</text>
<text x="123.2" y="64.4">C5</text>
<text x="132.1" y="64.4">C6</text>
<text x="137.2" y="61.8">+5V</text>
<text x="212" y="65.6">+3V3</text>
<text x="20.8" y="72">GND</text>
<text x="45" y="72">GND</text>
<text x="48.3" y="66.9">100nF</text>
<text x="123.2" y="69.4">100nF</text>
<text x="132.1" y="69.4">10uF</text>
<text x="20.2" y="75.8">+3V3</text>
<text x="107.5" y="74.4" transform="rotate(-90 107.5 74.4)">GND</text>
<text x="185.4" y="77.1">SW_MEC_LOW_PROF_LED</text>
<text x="194.8" y="74.5">SW1</text>
<text x="216.5" y="73.3">R17</text>
<text x="216.6" y="75.8">10k</text>
<text x="254" y="75.8">J2</text>
<text x="264.2" y="75.8">J3</text>
<text x="131.7" y="82" transform="rotate(-90 131.7 82)">GND</text>
<text x="246.3" y="78.5">GND</text>
<text x="269.1" y="78.5">GND</text>
<text x="13.7" y="87.2">CHORD1</text>
<text x="17.9" y="84.7">10k</text>
<text x="32.9" y="88.5">R6</text>
<text x="48.3" y="87.2">C7</text>
<text x="167.5" y="88.5">+12V</text>
<text x="178.1" y="86" transform="rotate(-90 178.1 86)">GND</text>
<text x="245.6" y="88.5">+5V</text>
<text x="269.7" y="88.5">+5V</text>
<text x="33.1" y="91">1k</text>
<text x="48.3" y="92.3">100nF</text>
<text x="180.3" y="93.6">330R</text>
<text x="181.5" y="91">R7</text>
<text x="206.4" y="94.2">GND</text>
<text x="245" y="91">+3V3</text>
<text x="269.1" y="91">+3V3</text>
<text x="20.8" y="97.4">GND</text>
<text x="45" y="97.4">GND</text>
<text x="52" y="101.2">+3V3</text>
<text x="192.3" y="99.9">SW2</text>
<text x="254.1" y="96.1">J4</text>
<text x="264.2" y="96.1">J5</text>
<text x="18.3" y="106.7">V/oct</text>
<text x="19.9" y="104.4">J6</text>
<text x="98.3" y="103.7">+5V</text>
<text x="123.7" y="106.3">U1B</text>
<text x="177" y="107.5">GND</text>
<text x="190" y="102.5">SW_SPDT</text>
<text x="246.3" y="106.4">GND</text>
<text x="269.1" y="106.4">GND</text>
<text x="33.2" y="111.1" transform="rotate(-90 33.2 111.1)">GND</text>
<text x="55.9" y="110.1">D1</text>
<text x="55.9" y="112.6">BAT43</text>
<text x="95.4" y="112.6">10k</text>
<text x="109.1" y="111.4">R8</text>
<text x="120.8" y="113.9">+</text>
<text x="122.8" y="108.8">TL074</text>
<text x="137.8" y="113.9">R10</text>
<text x="36.8" y="117.7">R9</text>
<text x="66" y="119">C8</text>
<text x="94.6" y="115.2">INV1</text>
<text x="108.7" y="116.4">10k</text>
<text x="137.9" y="119">10k</text>
<text x="245" y="116.4">+12V</text>
<text x="269.1" y="116.4">+12V</text>
<text x="35.7" y="120.2">220k</text>
<text x="48.4" y="122.8">330k</text>
<text x="48.9" y="121">R11</text>
<text x="55.9" y="121.5">D2</text>
<text x="55.9" y="124.1">BAT43</text>
<text x="66" y="124.1">10nF</text>
<text x="98.3" y="125.3">GND</text>
<text x="98" y="130.8">Inv</text>
<text x="100" y="128.5">J7</text>
<text x="101.9" y="130.8">CV</text>
<text x="154.3" y="130.4">R12</text>
<text x="214.5" y="130.4">+3V3</text>
<text x="62.7" y="132.9">GND</text>
<text x="113.2" y="135.3" transform="rotate(-90 113.2 135.3)">GND</text>
<text x="136.5" y="136.8">R18</text>
<text x="154.4" y="135.5">10k</text>
<text x="184.7" y="132.9">R13</text>
<text x="136.6" y="141.8">10k</text>
<text x="168.2" y="139.3">R14</text>
<text x="184.9" y="138">10k</text>
<text x="200" y="141.8">R15</text>
<text x="218.4" y="139.3">D3</text>
<text x="218.4" y="141.8">BAT43</text>
<text x="151.3" y="144.4">+</text>
<text x="153.3" y="149.5">TL074</text>
<text x="154.2" y="146.9">U1C</text>
<text x="168.4" y="144.4">10k</text>
<text x="181.7" y="146.9">+</text>
<text x="184.7" y="149.5">U1D</text>
<text x="200.1" y="146.9">22k</text>
<text x="210.7" y="148.2">R16</text>
<text x="228.6" y="148.2">C9</text>
<text x="144" y="152">GND</text>
<text x="174.5" y="154.5">GND</text>
<text x="183.8" y="152">TL074</text>
<text x="211" y="150.7">33k</text>
<text x="218.4" y="150.7">D4</text>
<text x="218.4" y="153.3">BAT43</text>
<text x="228.6" y="153.3">10nF</text>
<text x="97.7" y="166">+12V</text>
<text x="225.3" y="162.2">GND</text>
<text x="63.3" y="172.4">C10</text>
<text x="71.1" y="171">C11</text>
<text x="76.1" y="168.5">+12V</text>
<text x="134.5" y="171">AP2210K-5.0TRG1</text>
<text x="142.1" y="168.5">U3</text>
<text x="63.3" y="174.7">10uF</text>
<text x="71.1" y="176.1">100nF</text>
<text x="76.7" y="179.9">GND</text>
<text x="101.2" y="178.3" transform="rotate(-90 101.2 178.3)">V+</text>
<text x="101.6" y="178.7">U1E</text>
<text x="111.7" y="176.1">+12V</text>
<text x="135.4" y="176.1">VIN</text>
<text x="135.4" y="178.7">EN</text>
<text x="146.7" y="176.1">VOUT</text>
<text x="167.5" y="179.9">C12</text>
<text x="172.7" y="176.1">+5V</text>
<text x="63.3" y="185.1">C15</text>
<text x="71.1" y="183.7">C16</text>
<text x="101.2" y="182.8" transform="rotate(-90 101.2 182.8)">V-</text>
<text x="101.6" y="181.2">TL074</text>
<text x="116.8" y="183.7">1uF</text>
<text x="116.8" y="181.2">C13</text>
<text x="135.4" y="181.2">GND</text>
<text x="147.8" y="181.2">BYP</text>
<text x="158.7" y="183.7">C14</text>
<text x="168.5" y="182.5">2.2uF</text>
<text x="63.3" y="187.4">10uF</text>
<text x="71.1" y="188.8">100nF</text>
<text x="76.1" y="191.4">-12V</text>
<text x="159" y="186.3">100pF</text>
<text x="31.2" y="193.6">Power</text>
<text x="35.8" y="196">J8</text>
<text x="38" y="193.6">Input</text>
<text x="97.7" y="193.9">-12V</text>
<text x="141.5" y="195.2">GND</text>
</g>
<g font-size="1.8" fill="#0000c2">
<text x="155.1" y="28.8">See</text>
<text x="156.5" y="26.8">replace</text>
<text x="159.6" y="28.8">DAC8164ICPW</text>
<text x="164.7" y="26.8">output</text>
<text x="171.9" y="26.8">with</text>
<text x="173.9" y="28.8">for</text>
<text x="176.9" y="26.8">a</text>
<text x="177.7" y="28.8">example.</text>
<text x="179.2" y="26.8">DAC ?</text>
<text x="121.3" y="32.9">https://deepbluembedded.com/digital-to-analog-converter-dac-waveform-generation-with-mcu/</text>
<text x="154.5" y="30.8">Would</text>
<text x="161.2" y="30.8">force</text>
<text x="167.2" y="30.8">a</text>
<text x="169.6" y="30.8">code</text>
<text x="175.2" y="30.8">modification</text>
</g>
<g font-size="1.8" fill="#a90000">
<text x="263.5" y="41.7">S</text>
<text x="95.8" y="44.2">1</text>
<text x="95.8" y="46.7">2</text>
<text x="116.1" y="44.2">8</text>
<text x="116.1" y="46.7">9</text>
<text x="219" y="44.2">2</text>
<text x="231.7" y="46.7">1</text>
<text x="262.8" y="44.2">SN</text>
<text x="263.6" y="46.7">T</text>
<text x="95.8" y="49.3">3</text>
<text x="95.8" y="51.8">4</text>
<text x="115.5" y="49.3">10</text>
<text x="115.5" y="51.8">11</text>
<text x="219" y="49.3">3</text>
<text x="262.9" y="49.3">TN</text>
<text x="22.6" y="57.2" transform="rotate(-90 22.6 57.2)">1</text>
<text x="25.3" y="59.4">2</text>
<text x="95.8" y="54.4">5</text>
<text x="95.8" y="56.9">6</text>
<text x="95.8" y="59.4">7</text>
<text x="115.5" y="58.2">12</text>
<text x="22.6" y="63.6" transform="rotate(-90 22.6 63.6)">3</text>
<text x="115.5" y="60.7">14</text>
<text x="106.4" y="66.1" transform="rotate(-90 106.4 66.1)">13</text>
<text x="253.9" y="77.2">1</text>
<text x="264.1" y="77.2">1</text>
<text x="22.6" y="82.6" transform="rotate(-90 22.6 82.6)">1</text>
<text x="189.8" y="81">1</text>
<text x="189.8" y="83.6">2</text>
<text x="202.5" y="81">3</text>
<text x="202.5" y="83.6">4</text>
<text x="253.9" y="79.8">2</text>
<text x="253.9" y="82.3">3</text>
<text x="264.1" y="79.8">2</text>
<text x="264.1" y="82.3">3</text>
<text x="22.6" y="89" transform="rotate(-90 22.6 89)">3</text>
<text x="25.3" y="84.8">2</text>
<text x="189.3" y="87.4">L1</text>
<text x="202" y="87.4">L2</text>
<text x="253.9" y="84.8">4</text>
<text x="253.9" y="87.4">5</text>
<text x="253.9" y="89.9">6</text>
<text x="264.1" y="84.8">4</text>
<text x="264.1" y="87.4">5</text>
<text x="264.1" y="89.9">6</text>
<text x="253.9" y="97.5">1</text>
<text x="253.9" y="100.1">2</text>
<text x="264.1" y="97.5">1</text>
<text x="264.1" y="100.1">2</text>
<text x="189.8" y="106.4">2</text>
<text x="197.4" y="103.9">1</text>
<text x="253.9" y="102.6">3</text>
<text x="253.9" y="105.2">4</text>
<text x="253.9" y="107.7">5</text>
<text x="264.1" y="102.6">3</text>
<text x="264.1" y="105.2">4</text>
<text x="264.1" y="107.7">5</text>
<text x="22.8" y="111.5">SN</text>
<text x="23.4" y="109">S</text>
<text x="100.1" y="110.6" transform="rotate(-90 100.1 110.6)">1</text>
<text x="102.8" y="112.8">2</text>
<text x="118.7" y="112.8">5</text>
<text x="197.4" y="109">3</text>
<text x="253.9" y="110.2">6</text>
<text x="253.9" y="112.8">7</text>
<text x="264.1" y="110.2">6</text>
<text x="264.1" y="112.8">7</text>
<text x="22.9" y="116.6">TN</text>
<text x="23.5" y="114">T</text>
<text x="100.1" y="116.9" transform="rotate(-90 100.1 116.9)">3</text>
<text x="118.7" y="117.9">6</text>
<text x="131.4" y="115.3">7</text>
<text x="253.9" y="115.3">8</text>
<text x="264.1" y="115.3">8</text>
<text x="102.8" y="135.6">SN</text>
<text x="103.4" y="133.1">S</text>
<text x="102.9" y="140.7">TN</text>
<text x="103.6" y="138.2">T</text>
<text x="148.5" y="143.3">10</text>
<text x="149.2" y="138.2">9</text>
<text x="161.9" y="140.7">8</text>
<text x="179" y="140.7">13</text>
<text x="191.7" y="143.3">14</text>
<text x="179" y="145.8">12</text>
<text x="36.2" y="167.4">10</text>
<text x="36.8" y="172.5">8</text>
<text x="36.8" y="169.9">9</text>
<text x="36.8" y="177.5">6</text>
<text x="36.8" y="175">7</text>
<text x="100.1" y="174.1" transform="rotate(-90 100.1 174.1)">4</text>
<text x="132.6" y="175">1</text>
<text x="132.6" y="177.5">3</text>
<text x="153" y="175">5</text>
<text x="36.8" y="185.2">3</text>
<text x="36.8" y="182.6">4</text>
<text x="36.8" y="180.1">5</text>
<text x="132.6" y="180.1">2</text>
<text x="153" y="180.1">4</text>
<text x="36.8" y="190.2">1</text>
<text x="36.8" y="187.7">2</text>
<text x="100.1" y="186.1" transform="rotate(-90 100.1 186.1)">11</text>
</g>
<g font-size="1.8" fill="#0f0f0f">
<text x="88.9" y="44.2">V/oct</text>
<text x="88.9" y="46.7">Tune</text>
<text x="119.4" y="44.2">SW_1</text>
<text x="121.1" y="46.7">Out</text>
<text x="174" y="44.2">Out</text>
<text x="88.9" y="51.8">Chord</text>
<text x="88.9" y="49.3">Inv</text>
<text x="28.9" y="59.7" transform="rotate(-90 28.9 59.7)">TunePot</text>
<text x="52.6" y="59.4">Tune</text>
<text x="86.4" y="54.3">Push_SW</text>
<text x="88.9" y="59.4">SW_0</text>
<text x="258.8" y="54.6" transform="rotate(-90 258.8 54.6)">OutJack</text>
<text x="216.4" y="81">Push_SW</text>
<text x="243.8" y="82.3">TunePot</text>
<text x="243.8" y="79.7">InvPot</text>
<text x="267.9" y="82.3">TunePot</text>
<text x="269.5" y="79.7">InvPot</text>
<text x="28.9" y="85.1" transform="rotate(-90 28.9 85.1)">ChordPot</text>
<text x="51.4" y="84.8">Chord</text>
<text x="243.8" y="84.8">ChordPot</text>
<text x="266.7" y="84.8">ChordPot</text>
<text x="241.3" y="97.5">OutJack</text>
<text x="241.3" y="100.1">InvJack</text>
<text x="270.5" y="97.5">OutJack</text>
<text x="271" y="100.1">InvJack</text>
<text x="202" y="103.9">SW_0</text>
<text x="241.3" y="107.7">SW_0</text>
<text x="241.3" y="102.6">V/octJack</text>
<text x="268.3" y="102.6">V/octJack</text>
<text x="273.1" y="107.7">SW_0</text>
<text x="106.4" y="113" transform="rotate(-90 106.4 113)">InvPot</text>
<text x="202" y="109">SW_1</text>
<text x="241.3" y="112.8">SW_1</text>
<text x="241.3" y="110.2">Push_SW</text>
<text x="269.7" y="110.2">Push_SW</text>
<text x="273.1" y="112.8">SW_1</text>
<text x="66.8" y="114">V/oct</text>
<text x="31.5" y="124.1" transform="rotate(-90 31.5 124.1)">V/octJack</text>
<text x="229.5" y="143.2">Inv</text>
<text x="112.8" y="145.6" transform="rotate(-90 112.8 145.6)">InvJack</text>
</g>
</svg>
